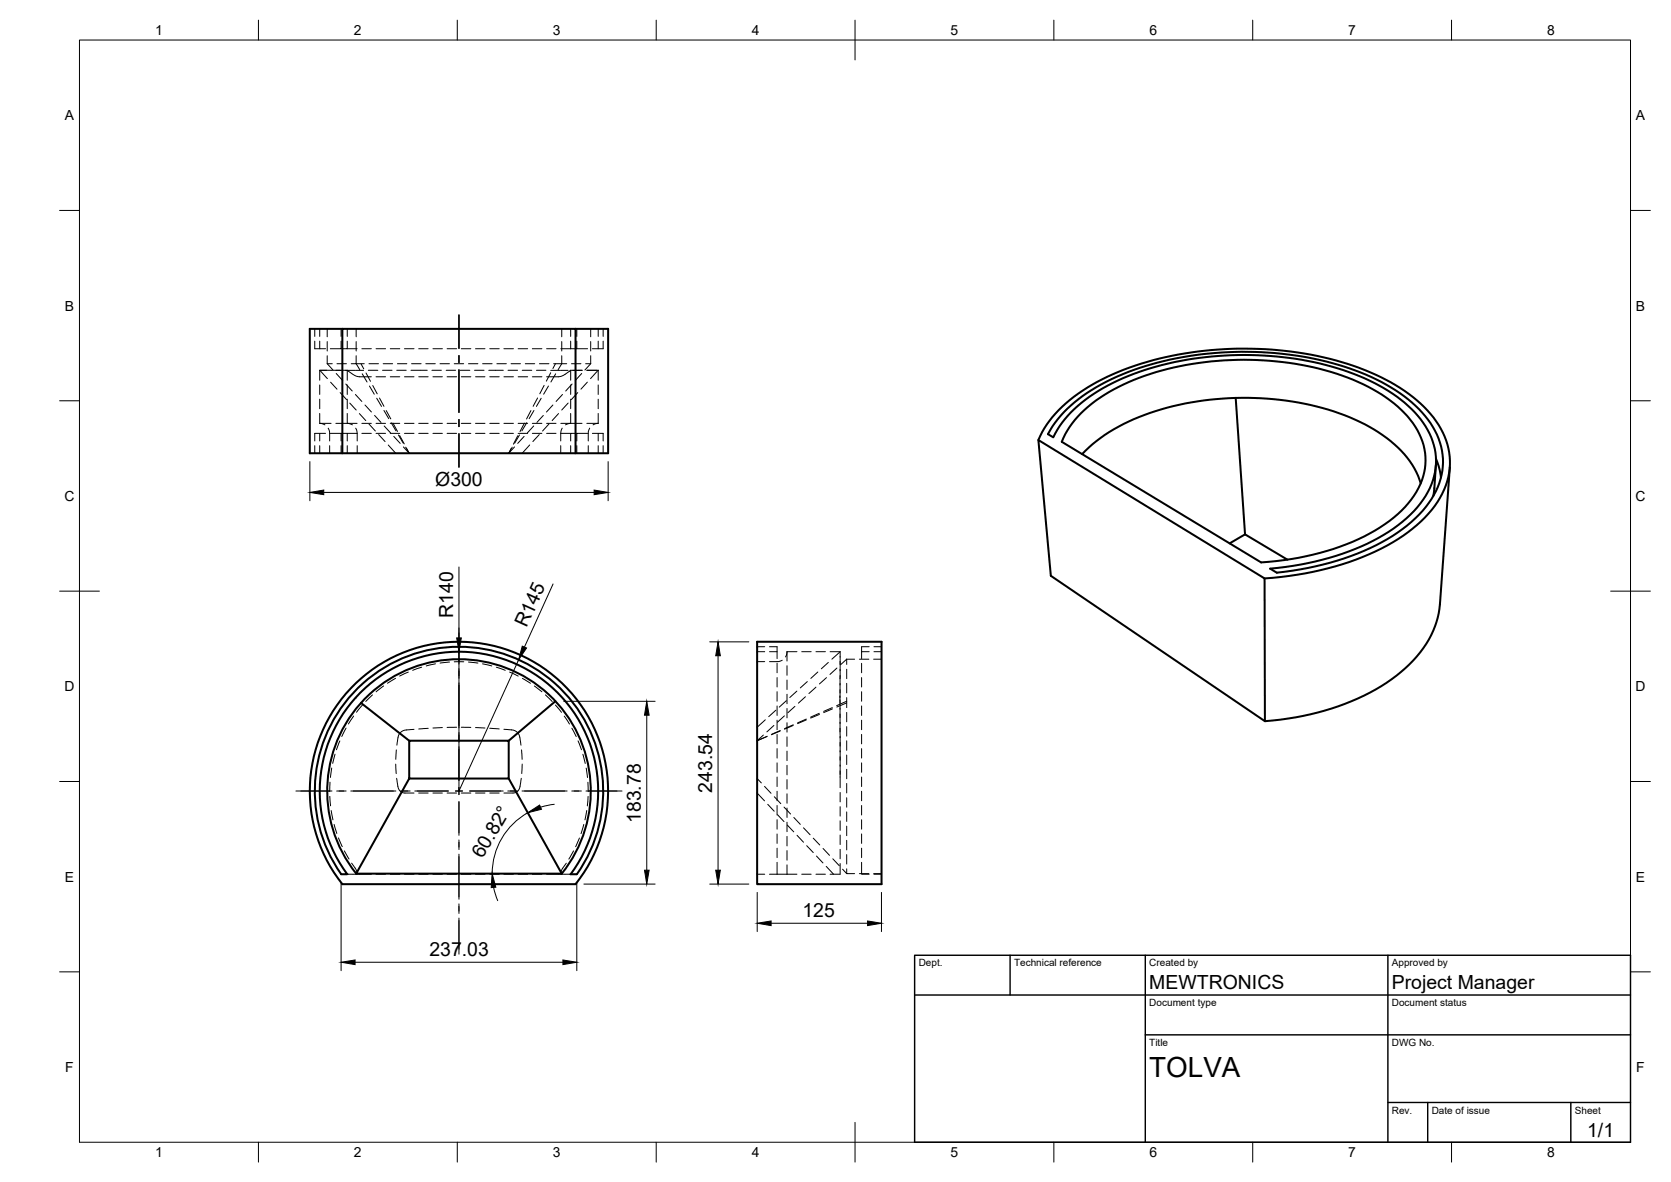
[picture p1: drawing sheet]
<svg xmlns="http://www.w3.org/2000/svg" width="420mm" height="297mm" viewBox="0 0 420 297" stroke-linecap="round" stroke-linejoin="round" font-family="sans-serif">
<!-- layer: Hidden -->
<g fill="none" stroke="#000" stroke-width=".25">
<path d="M79.1 85.7v1.9h2.8M79.1 82.6v1.9M80.4 93.1h2.8M80.4 93.1l1.9 2.1M80.4 82.6v1.9M80.4 85.7v1.9M80.4 93.1v2.5M80.4 96.7v2.4M80.6 93.1h1.5M82.3 91.4h1.2M82.3 82.6v2M82.3 85.8v2.4"/>
<path d="M82.3 89.4v2M82.3 91.4l1.4 1.6M83.1 96l1.6 1.8M83.3 93.1h2.4M84.5 93.1h1a3.2 3.2 0 0 1 3.3 1l1.2 .5 3.4 .1M84.5 93.9l1.6 1.7M84.7 91.4h2.4M85.5 98.7l1.6 1.7M85.8 85.7v1.9h-2.7M85.8 82.6v1.9M86.9 93.1h2.3M87 96.5l1.6 1.8"/>
<path d="M87.3 85.7v1.9h-1.5M87.3 87.6h2.5M87.3 82.6v1.9M87.3 93.1v2.5M87.3 96.7v2.4M89.4 99.1l1.6 1.8M89.4 93.1h2M89.6 89.4v2h-1.3M89.6 82.6v2M89.6 85.8v2.4M90.8 91.4l.7 1.3M91 87.6h2.4"/>
<path d="M91.1 93.9l1.2 2.1M91.6 91.4h-2l.9 1.5M92 93.7l1.2 2.1M92.6 93.1h2.4M92.8 91.4h2.4M92.9 97l1.2 2.1M93.7 96.9l1.1 2.1M94.6 87.6h2.3M94.6 94.7h2.3M96.2 93.1h2.4M96.4 91.4h2.3M98.1 87.6h2.4"/>
<path d="M98.1 94.7h2.4M99.8 93.1h2.3M99.9 91.4h2.4M101.7 87.6h2.4M101.7 94.7h2.4M103.3 93.1h4.1M103.5 91.4h2.4M105.3 87.6h2.4M105.3 94.7h2.4M107.1 91.4h2.4M108.6 93.1h2.4M108.9 87.6h2.3"/>
<path d="M108.9 94.7h2.3M110.6 91.4h2.4M112.2 93.1h2.4M112.4 87.6h2.4M112.4 94.7h2.4M114.2 91.4h2.4M115.7 93.1h2.4M116 87.6h2.4M116 94.7h2.4M117.8 91.4h2.4M119.3 93.1h2.4M119.6 87.6h2.3"/>
<path d="M119.6 94.7h2.3M121.3 91.4h2.4M122.9 93.1h3.7M123.1 87.6h2.4M123.1 94.7h2.4M124.9 91.4h2.4M126.7 87.6h2.4M126.7 94.7h2.4M127.7 93.1h2.4M128.5 91.4h2.4M130.3 87.6h2.4M130.3 94.7h2.4"/>
<path d="M131.3 93.1h2.4M132.1 91.4h2.4M133.9 87.6h2.3M133.9 94.7h2.3M134.9 93.1h2.4M135.6 91.4h2.4M136.8 96.8l-1.1 2.2M137.4 87.6h2.4M137.9 97l-1.2 2.1M138.5 93.1h2.3M138.5 93.7l-1.1 2.1M139.2 91.4h2"/>
<path d="M139.7 91.4l-.7 1.2M139.7 93.9l-1.2 2.1M141 93.1h1.8M141 87.6h2.5M141.2 91.4h1.3M141.2 82.6v2M141.2 85.8v2.4M141.2 89.4v2M141.2 91.4l-.9 1.5M141.4 99.1l-1.6 1.8M143.5 93.1l-.1 .1a6.1 6.1 0 0 1-3 1.5h-3M143.5 93.1h2.8"/>
<path d="M143.5 82.6v1.9M143.5 85.7v1.9M143.5 93.1v2.5M143.5 96.7v2.4M143.7 91.4h2.4M143.8 96.5l-1.6 1.8M145 87.6h2.7M145 85.7v1.9h-1.5M145 82.6v1.9M145.3 98.7l-1.6 1.7M146.3 93.9l-1.6 1.7M146.4 93.1h-2.4"/>
<path d="M147.3 91.4h1.2M147.6 93.1h2.8M147.6 93.1h2.4M147.7 96l-1.6 1.8M148.5 82.6v2M148.5 85.8v2.4M148.5 89.4v2M148.5 91.4l-1.4 1.6M150.4 93.1l-1.9 2.1M150.4 82.6v1.9M150.4 85.7v1.9M150.4 93.1v2.5"/>
<path d="M150.4 96.7v2.4M151.7 85.7v1.9h-2.8M151.7 82.6v1.9M79.1 112v1.9M80.4 106.4h2.8M80.4 106.4l1.3 .4M80.4 100.3v2.4M80.4 103.9v2.5M80.4 108.9v1.9M80.4 112v1.9M81.9 108.9h-2.8v1.9M82.5 107.6v.1a4.4 4.4 0 0 1 .4 3.1"/>
<path d="M82.9 112v1.9M83.1 108.9h2.7M84.5 106.4h2.8M85.8 112v1.9M87.3 106.4l1.3 .4M87.3 106.4h2.5M87.3 108.9h-1.5v1.9M87.3 100.3v2.4M87.3 103.9v2.5M87.3 112v1.9M87.9 101.3l1.7 1.7M89.5 107.6v.1a4.8 4.8 0 0 1 .3 3.1"/>
<path d="M89.8 108.9h-2.5v1.9M89.8 112v1.9M90.4 103.9l1.6 1.8M91 106.4h2.4M91 108.9h2.4M91.8 101.8l1.6 1.7M92.8 106.6l1.6 1.7M94.2 104.4l1.6 1.8M94.6 106.4h2.3M94.6 108.9h2.3M94.7 100.1l1.2 2M95.2 109.2l1.6 1.8"/>
<path d="M95.4 100l1.1 2.1M96.5 103.2l1.2 2M96.6 107l1.6 1.8M97.1 103.2l1.2 2.1M97.6 111.8l1.9 2.1M98.1 106.4h2.4M98.1 108.9h2.4M98.4 106.2l1.2 2.1M98.8 106.3l1.1 2.1M99 109.7l1.6 1.7M100.2 109.3l1.2 2.1M100.5 109.5l1.1 2.1"/>
<path d="M101.4 112.3l1.5 1.6M101.7 106.4h2.4M101.7 108.9h2.4M102 112.4l.9 1.5M102.2 112.6l.7 1.3M105.3 106.4h2.4M105.3 108.9h2.4M108.9 106.4h2.3M108.9 108.9h2.3M112.4 106.4h2.4M112.4 108.9h2.4M116 106.4h2.4"/>
<path d="M116 108.9h2.4M119.6 106.4h2.3M119.6 108.9h2.3M123.1 106.4h2.4M123.1 108.9h2.4M126.7 106.4h2.4M126.7 108.9h2.4M128.5 112.7l-.6 1.2M128.8 112.4l-.9 1.5M129.4 112.3l-1.5 1.6M130.2 109.5l-1.1 2.1M130.3 106.4h2.4"/>
<path d="M130.3 108.9h2.4M130.6 109.3l-1.2 2.1M131.8 109.7l-1.6 1.7M131.8 106.3l-1.1 2.2M132.4 106.2l-1.2 2.1M133.2 111.8l-1.9 2.1M133.5 103.2l-1.1 2.1M133.9 106.4h2.3M133.9 108.9h2.3M134.2 107l-1.6 1.8M134.3 103.2l-1.2 2M135.2 100l-1.2 2.1"/>
<path d="M135.6 109.2l-1.6 1.8M136.1 100.1l-1.2 2M136.6 104.4l-1.6 1.8M137.4 106.4h2.4M137.4 108.9h2.4M138 106.6l-1.6 1.7M139 101.8l-1.6 1.7M140.4 103.9l-1.6 1.8M141 108.9v1.9M141 112v1.9M141 106.4h2.5M141 108.9h2.5"/>
<path d="M141.4 107.6l-.4 1.3M142.9 101.3l-1.7 1.7M143.5 106.4l-1.3 .4M143.5 106.4h2.8M143.5 100.3v2.4M143.5 103.9v2.5M143.5 112v1.9M145 108.9h-1.5v1.9M145 112v1.9M147.6 106.4h2.8M147.7 108.9h-2.7v1.9M147.9 112v1.9"/>
<path d="M148.3 107.6v.1a4.4 4.4 0 0 0-.4 3.1M148.9 108.9h2.8v1.9M150.4 106.4l-1.3 .4M150.4 100.3v2.4M150.4 103.9v2.5M150.4 108.9v1.9M150.4 112v1.9M151.7 112v1.9M88.9 179.9l-1.3 2M89.4 175.4h.1M91.1 177.2l-1.5 1.8M93.7 174.6l-1.7 1.7"/>
<path d="M96.5 172.4l-1.9 1.4M99.5 170.5l-2.1 1.2M102.7 168.9l-2.2 1M106 167.7l-2.2 .8M109.5 166.8l-2.3 .6M113 166.4l-2.3 .2M114.2 166.3h2.4M117.8 166.4l2.4 .2M121.3 166.8l2.4 .6M124.8 167.7l2.2 .8M128.1 168.9l2.2 1M131.4 170.5l2 1.2"/>
<path d="M134.4 172.4l1.8 1.4M137.1 174.6l1.8 1.7M139.7 177.2l1.5 1.8M141 174.9h.1M141.9 180l1.3 2M190.4 163.8h1.9M190.4 166.3h1.9M190.4 162.5h1.9M193.5 162.5h1.9v3M193.5 163.8h1.9M195.1 178.5l-1.8 1.6M195.4 166.7v2.4"/>
<path d="M195.4 170.3v2.3M195.4 173.8v2.4M195.4 177.4v2.4M196.7 165.9l-.1 .1a4.8 4.8 0 0 1-3.1 .3M197.2 179.9l-1.7 1.6M197.7 176.1l-1.8 1.6M197.9 163.8v2.3M197.9 167.3v2.4M197.9 170.9v2.4M197.9 174.5v2.4M197.9 178v2.4M197.9 163.8l-.4 1.3"/>
<path d="M197.9 163.8h2.5M199.9 177.5l-1.8 1.6M200.4 173.7l-1.8 1.6M201.6 163.8h2.4M202.5 175.1l-1.8 1.6M203 171.3l-1.8 1.6M205.2 163.8h2.3M205.2 172.7l-1.8 1.6M205.6 168.9l-1.7 1.6M206 179.3l-2.2 .9M206 179.5l-2.2 1M207.8 170.3l-1.8 1.6"/>
<path d="M208.3 166.5l-1.8 1.6M208.7 163.8h2.5M209.3 177.8l-2.2 1M209.3 178.1l-2.2 1M210.4 167.9l-1.7 1.6M211.2 175.9v2.4M211.2 174.9v1.8M211.2 174.9h.1M211.2 179.4v2.4M211.2 173.3v2.1M211.2 171.8v2.3M211.2 177.9v2.4"/>
<path d="M211.2 169.8v2.3M211.2 166.2v2.4M211.2 165v2M211.2 168.2v2.4M211.2 163.8v1.3M211.2 163.8l-2 1.9M212.9 179v2.4M212.9 175.3v2.5M212.9 171.7v2.4M212.9 168.2v2.3M212.9 165.7v1.3M212.9 176.2l-2.5 1.1"/>
<path d="M212.9 176.6l-2.5 1.1M212.9 165.7h2M212.9 165.7l-1.6 1.4M216.1 165.7h2.4M216.6 177.4v2.4M216.6 173.8v2.4M216.6 170.3v2.3M216.6 166.7v2.4M216.6 163.8h1.9M218.5 162.5h-1.9v3M219.7 165.7h2M219.8 163.8h1.9"/>
<path d="M219.8 162.5h1.9M83 196.6l-.1 2.3M83.4 193l-.3 2.4M84.2 189.5l-.5 2.3M85.4 186.2l-.8 2.2M87 183l-1.1 2.1M99.5 192l.1 2.4M99.7 188.5l-.2 2.3M99.7 195.6l.2 1.4a2.2 2.2 0 0 0 1.9 2.3h2.3M104.1 183.3h-.6a3.1 3.1 0 0 0-3.3 1.5l-.4 2.5M105.3 199.3h2.4M107.7 183l-2.4 .2"/>
<path d="M108.9 199.3h2.3M111.2 182.8l-2.3 .2M112.4 199.3h2.4M114.8 182.8h-2.4M116 182.8h2.4M116 199.3h2.4M119.6 182.8l2.3 .2M119.6 199.3h2.3M123.1 183l2.4 .2M123.1 199.3h2.4M126.7 183.3h.6a3.1 3.1 0 0 1 3.3 1.5l.4 2.5M131.1 195.6l-.2 1.4a2.2 2.2 0 0 1-1.9 2.3h-2.3"/>
<path d="M131.1 188.5l.2 2.3M131.3 192l-.1 2.4M143.8 183l1.1 2.1M145.4 186.2l.8 2.2M146.6 189.6l.6 2.3M147.4 193l.3 2.4M147.8 196.6l.1 2.4M190.4 199.3l1.8 2M190.4 195.7l1 1.1M191.9 184.7l-1.5 1.4M192.2 197.6l1.7 1.8M192.4 180.9l-2 1.9"/>
<path d="M192.8 185.1l-2.4 1M192.9 185l-2.5 1.1M194.6 182.3l-1.8 1.6M195.4 181v2.4M195.4 184.6v2.3M195.4 188.1v2.4M195.4 191.7v2.4M195.4 195.3v2.4M195.4 198.8v2.4M196.2 183.7l-2.2 .9M196.2 183.6l-2.2 .9M197.9 181.6v2.4"/>
<path d="M197.9 185.2v2.4M197.9 188.8v2.3M197.9 192.3v2.4M197.9 195.9v2.4M197.9 199.5v2.4M199.4 182.3l-2.1 .9M199.5 182.1l-2.2 1M202.7 180.7l-2.1 1M202.7 180.9l-2.2 .9M211.2 183v2.4M211.2 181.5v2.4M211.2 193.7v4.3"/>
<path d="M211.2 190.2v2.3M211.2 186.6v2.4M211.2 199.1v2.4M211.2 185.1v2.4M211.2 188.7v2.3M211.2 192.2v2.4M212.9 196.9v2.4M212.9 193.3v2.4M212.9 189.7v2.4M212.9 186.2v2.4M212.9 182.6v2.4M216.6 198.8v2.4"/>
<path d="M216.6 195.3v2.4M216.6 191.7v2.4M216.6 188.1v2.4M216.6 184.6v2.3M216.6 181v2.4M82.9 200.1l.2 2.4M83.3 203.7l.4 2.3M84 207.2l.7 2.3M85.1 210.6l1 2.2M86.6 213.8l1.2 2.1M87.3 219.7h6.1M88.4 216.9a4.3 4.3 0 0 1 1.4 2.8"/>
<path d="M94.6 219.7h2.3M98.1 219.7h2.4M101.7 219.7h2.4M105.3 219.7h2.4M108.9 219.7h2.3M112.4 219.7h2.4M116 219.7h2.4M119.6 219.7h2.3M123.1 219.7h2.4M126.7 219.7h2.4M130.3 219.7h2.4M133.9 219.7h2.3"/>
<path d="M137.4 219.7h6.1M142.4 216.9a4.2 4.2 0 0 0-1.4 2.8M144.2 213.8l-1.2 2.1M145.7 210.6l-1 2.2M146.8 207.2l-.7 2.3M147.5 203.7l-.4 2.3M147.9 200.1l-.2 2.4M190.4 219.7h1.9M193 202.1l1.7 1.8M193.5 219.7h1.9M194.7 200.2l1.6 1.8M195.4 219.7h2.5"/>
<path d="M195.4 202.4v2.4M195.4 206v2.4M195.4 209.6v2.3M195.4 213.2v2.3M195.4 216.7v3M195.5 204.7l1.6 1.8M197.1 202.8l1.7 1.8M197.9 203.1v2.3M197.9 206.6v2.4M197.9 210.2v2.4M197.9 213.8v2.4M197.9 217.3v2.4"/>
<path d="M197.9 219.7h2.5M198 207.3l1.6 1.7M199.6 205.4l1.6 1.8M200.4 209.9l1.6 1.8M201.6 219.7h2.4M202 208l1.7 1.8M202.8 212.5l1.7 1.8M204.5 210.6l1.6 1.8M205.2 219.7h2.3M205.3 215.1l1.6 1.8M206.9 213.2l1.7 1.8M207.8 217.7l1.8 2"/>
<path d="M209.4 215.8l1.6 1.8M211.2 202.7v2.4M211.2 206.3v2.4M211.2 209.9v2.3M211.2 213.4v2.4M211.2 217v2.7h-2.5M211.9 218.4l1 1.1M212.9 218.3v1.2h2M212.9 214.8v2.3M212.9 211.2v2.4M212.9 207.6v2.4M212.9 204v2.4"/>
<path d="M212.9 200.5v2.3M216.1 219.5h2.4M216.6 216.7v3h1.9M216.6 213.2v2.3M216.6 209.6v2.3M216.6 206v2.4M216.6 202.4v2.4M219.7 219.5h2M219.8 219.7h1.9"/>
</g>
<!-- layer: Visible -->
<g fill="none" stroke="#000" stroke-width=".51">
<path d="M86.1 82.6h-8.2v31.3h75v-31.3h-8.2M310.7 100l2.4 34.3M86.1 113.9v-31.3h58.6v31.3M261.1 110.6a30.3 30.3 0 0 1 13.5-13.9 77.9 77.9 0 0 1 38.4-9.1 77.6 77.6 0 0 1 36.7 8.5 29.9 29.9 0 0 1 13.5 13.6 17.6 17.6 0 0 1-3.2 18.4 43.3 43.3 0 0 1-19.1 12.6 82.4 82.4 0 0 1-22.9 4.7M267.5 103.6a50.1 50.1 0 0 1 23.5-12.4 85.6 85.6 0 0 1 52.5 3 35.6 35.6 0 0 1 16.8 13.1 16.8 16.8 0 0 1-1.8 20.1 43.6 43.6 0 0 1-20.6 12.9 81.2 81.2 0 0 1-16.9 3.6l-1.6-1a66.6 66.6 0 0 0 29.8-9.3 25.7 25.7 0 0 0 11.1-12.9 16.8 16.8 0 0 0-4.6-17.1 45.4 45.4 0 0 0-20.9-11.5 83.1 83.1 0 0 0-52.5 3 35.5 35.5 0 0 0-16.5 12.9l-1 1.9-1.3-.8 1.8-2.8zM271.8 103.9a47.6 47.6 0 0 1 21.9-11.2 78.6 78.6 0 0 1 46.5 2.7 33.6 33.6 0 0 1 15.7 11.8 15.4 15.4 0 0 1-1.8 19.3 42.1 42.1 0 0 1-20.5 12 72.9 72.9 0 0 1-16.5 2.8l-50.1-30.3a20.9 20.9 0 0 1 4.8-7.1zM272.1 114.1a45.1 45.1 0 0 1 21.4-11.6 75.1 75.1 0 0 1 45.9 2.4 33.7 33.7 0 0 1 15.7 11.9l1.5 2.8 .6 1.9M361 116.9l-.6 7.8M361.1 115.3l.6 1.8 .6 2.9M364.6 117.4l-2.5 34.5a24.8 24.8 0 0 1-9.8 17 59.1 59.1 0 0 1-30.4 12l-3.8 .3-53.9-36.5-3.1-34.1 56.9 34.8 .1 35.8M309.2 136.6l3.9-2.3 10.6 6.3M89.5 171.7a37.5 37.5 0 0 1 51.2-.6 37.5 37.5 0 0 1 4 51.1h-58.6a37.5 37.5 0 0 1 3.4-50.5z"/>
<path d="M90.8 176.6l12.1 9.5M139.7 176.2l-11.8 9.9M190.4 161.3h31.3v60.9h-31.3zM102.9 186.1h25v9.6h-25zM102.9 195.7l-13.3 23.8h51.6l-13.3-23.8M85.8 219.7a36.3 36.3 0 0 1 29.6-57.2 36.3 36.3 0 0 1 29.6 57.2h-1.5a35 35 0 0 0-4.6-46.8 35 35 0 0 0-47 0 35 35 0 0 0-4.6 46.8h-1.5M89.6 219.5a33.1 33.1 0 0 1 3.2-45 33.1 33.1 0 0 1 45.2 0 33.1 33.1 0 0 1 3.3 45"/>
</g>
<!-- layer: BORDER -->
<g fill="none" stroke="#000" stroke-width=".25">
<path d="M20 10.1h390v276.9h-390zM65 5.1v5M115 5.1v5M165 5.1v5M215 5.1v10M265 5.1v5M315 5.1v5M365 5.1v5M15 52.9h5M410 52.9h5M15 100.7h5M410 100.7h5"/>
<path d="M15 148.6h10M405 148.6h10M15 196.4h5M410 196.4h5M15 244.2h5M410 244.2h5M65 287v5M115 287v5M165 287v5M215 282.1v9.9M265 287v5M315 287v5"/>
<path d="M365 287v5"/>
</g>
<!-- layer: TITLEBLOCK -->
<path d="M230 240.1h180v46.9h-180zM230 250h180M254 240.1v9.9M288 240.1v46.9M349 240.1v46.9M288 260.1h122M349 277.1h61M359 277.1v9.9M395 277.1v9.9" fill="none" stroke="#000" stroke-width=".36"/>
<!-- layer: Smart Centers -->
<g fill="none" stroke="#000" stroke-width=".25">
<path d="M115.4 79.1v8.5M115.4 89.4v1.7M115.4 92.9v10.7M115.4 105.4v1.8M115.4 109v8.4M115.4 157.8v9.1M115.4 168v2.4M115.4 171.6v11.3M74.4 198.8h9.1M84.6 198.8h2.4M88.2 198.8h11.3M100.7 198.8h2.4"/>
<path d="M104.3 198.8h8.4M114.5 198.8h1.8M115.4 184.1v2.4M115.4 187.7v8.4M115.4 197.9v1.8M118.1 198.8h8.4M127.7 198.8h2.4M131.3 198.8h11.3M143.8 198.8h2.4M147.3 198.8h9.1M115.4 201.5v8.4M115.4 211.1v2.4"/>
<path d="M115.4 214.7v11.3M115.4 227.1v2.5M115.4 230.7v9.1"/>
</g>
<!-- layer: FD_Dimensions -->
<g fill="none" stroke="#000" stroke-width=".25">
<path d="M77.9 116v9.8M152.9 116v9.8M81.4 123.7h68M115.4 142.5v17.8M139.1 146.8l-7.2 15.8M115.4 163.8v35l15-33M141.8 176.2h22.9M162.6 179.7v39M178.5 161.3h9.8M180.6 164.8v53.9M132.7 204.2a17.5 17.5 0 0 0-8.9 15.3M139.4 202.1l-3.5 .7"/>
<path d="M85.8 221.8v22.1M124.1 223l1 3.3M145 221.8v22.1M146.8 222.2h17.9M178.5 222.2h9.8M190.4 224.3v9.8M193.9 232h24.2M221.6 224.3v9.8M89.3 241.8h52.2"/>
</g>
<g fill="#000" stroke="#000" stroke-width=".25">
<path d="M77.9 123.7l3.5-.5v1.1zM149.4 123.2l3.5 .5-3.5 .6zM114.8 160.3h1.2l-.6 3.5zM131.3 162.4l1.1 .4-2 3zM162.6 176.2l.6 3.5h-1.1zM180.6 161.3l.5 3.5h-1.1zM132.7 204.2l3-1.9 .4 1.1zM162.1 218.7h1.1l-.6 3.5zM180 218.7h1.1l-.5 3.5zM123.7 219.5l1 3.5-1.2 .1zM190.4 232l3.5-.6v1.2zM218.1 231.4l3.5 .6-3.5 .6z"/>
<path d="M85.8 241.8l3.5-.6v1.2zM141.5 241.2l3.5 .6-3.5 .6z"/>
</g>
<text font-size="7" x="289" y="270.6">TOLVA</text>
<g font-size="4.9">
<text x="109.4" y="122.2">Ø300</text>
<text x="113.9" y="155.3" transform="rotate(-90 113.9 155.3)">R140</text>
<text x="132.4" y="157.9" transform="rotate(-66 132.4 157.9)">R145</text>
<text x="179.1" y="199.2" transform="rotate(-90 179.1 199.2)">243.54</text>
<text x="161.2" y="206.8" transform="rotate(-90 161.2 206.8)">183.78</text>
<text x="121.3" y="216" transform="rotate(-60 121.3 216)">60.82°</text>
<text x="201.8" y="230.6">125</text>
<text x="108" y="240.4">237.03</text>
<text x="289" y="248.5">MEWTRONICS</text>
<text x="350" y="248.5">Project Manager</text>
<text x="399.1" y="285.7">1/1</text>
</g>
<g font-size="3.5">
<text x="39" y="8.8">1</text>
<text x="89" y="8.8">2</text>
<text x="139" y="8.8">3</text>
<text x="189" y="8.8">4</text>
<text x="239" y="8.8">5</text>
<text x="289" y="8.8">6</text>
<text x="339" y="8.8">7</text>
<text x="389" y="8.8">8</text>
<text x="16.3" y="30.2">A</text>
<text x="411.3" y="30.2">A</text>
<text x="16.3" y="78">B</text>
<text x="411.3" y="78">B</text>
<text x="16.2" y="125.9">C</text>
<text x="411.2" y="125.9">C</text>
<text x="16.2" y="173.7">D</text>
<text x="411.2" y="173.7">D</text>
<text x="16.3" y="221.6">E</text>
<text x="411.3" y="221.6">E</text>
<text x="16.4" y="269.4">F</text>
<text x="411.4" y="269.4">F</text>
<text x="39" y="290.8">1</text>
<text x="89" y="290.8">2</text>
<text x="139" y="290.8">3</text>
<text x="189" y="290.8">4</text>
<text x="239" y="290.8">5</text>
<text x="289" y="290.8">6</text>
<text x="339" y="290.8">7</text>
<text x="389" y="290.8">8</text>
</g>
<g font-size="2.5">
<text x="231" y="242.9">Dept.</text>
<text x="255" y="242.9">Technical reference</text>
<text x="289" y="242.9">Created by</text>
<text x="350" y="242.9">Approved by</text>
<text x="289" y="252.8">Document type</text>
<text x="350" y="252.8">Document status</text>
<text x="289" y="262.9">Title</text>
<text x="350" y="262.9">DWG No.</text>
<text x="350" y="279.9">Rev.</text>
<text x="360" y="279.9">Date of issue</text>
<text x="396" y="279.9">Sheet</text>
</g>
</svg>
